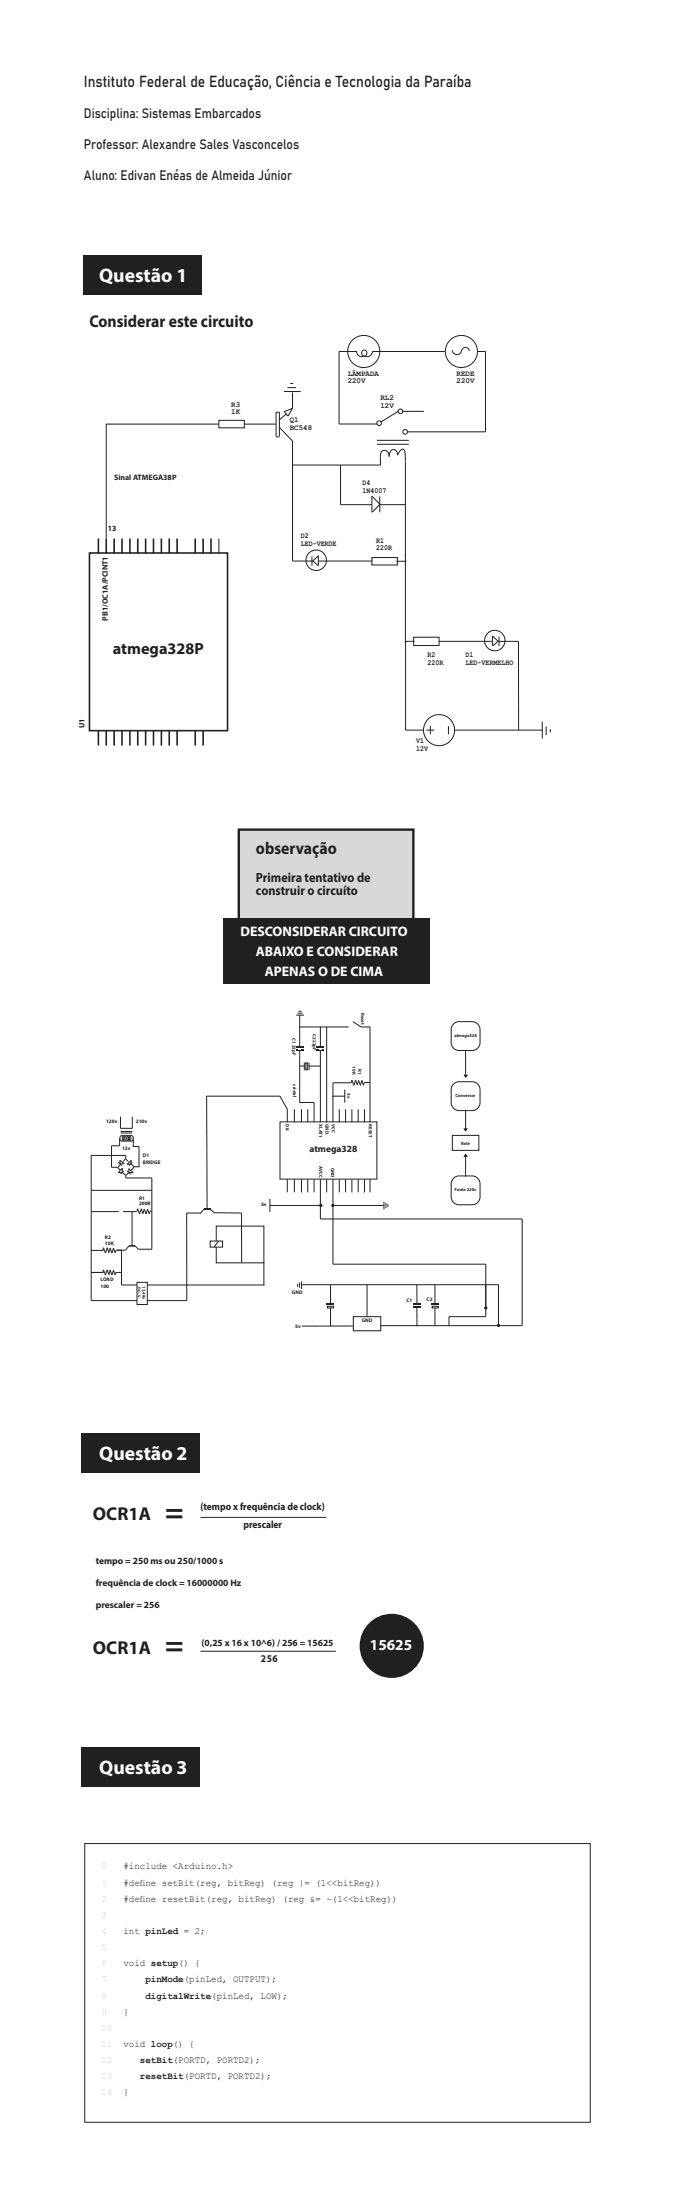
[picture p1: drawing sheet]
<svg xmlns="http://www.w3.org/2000/svg" width="314mm" height="986mm" viewBox="0 0 314 986" stroke-linecap="round" stroke-linejoin="round" font-family="sans-serif">
<!-- layer: Layer 1 -->
<path d="M207.6 505.6h2l-1.1 1.4z" fill="#000001"/>
<path d="M107 371.7h78.2v40.7h-78.2z" fill="#d7d9d8" stroke="#231f20" stroke-width="1.1" stroke-linecap="butt"/>
<g fill="none" stroke="#231f20" stroke-width=".45">
<path d="M132.7 454.8h3.4M133.3 453.9h2.3M133.7 453.1h1.3M134.3 454.8v39.2h6.4v8.8M158.1 457.7l3.7 2.4h4M134.1 460.1h22.1M134.3 477.6h1.9M136.3 476v3.5M137 476.2h.7v3.1h-.7zM138.3 477.6h5.3M138.4 476v3.5M143.5 460.1v42.7"/>
<path d="M146.3 460.1v42.7M165.7 460.1v42.7M128.7 497v5.8M131.9 497v5.8M135 497v5.8M137.9 497v5.8M148.7 491.1h5.7M152 497v5.8M154.4 488.2v5.8M154.8 497v5.8M157.2 485.1h-8v17.7M157.4 485.1l.2-1.2 .9 2.4 .8-2.4 .7 2.2 .6-2.1 .8 2.3 .7-2.3 .7 2.1"/>
<path d="M157.6 497v5.8M160.4 497v5.8M163.3 497v5.8M165.7 485h-2.4l-.5 1.3M58.3 509a1.2 1.2 0 0 1 1.5 .7 1.2 1.2 0 0 1-.7 1.5 1.26 1.26 0 0 1-1.2-.8 1.26 1.26 0 0 1 .4-1.4zM125.4 502.6h43.4v25.7h-43.4zM120.9 537.2v5.8M128.7 528.4v5.8M131.9 528.4v5.8M135 528.4v5.8M137.9 528.4v5.8M140.7 528.4v5.8"/>
<path d="M143.5 528.4v17.7h90.4M146.3 528.4v5.8M149.2 528.4v38M152 528.4v5.8M154.8 528.4v5.8M157.6 528.4v5.8M160.4 528.4v5.8M163.3 528.4v5.8M165.7 528.4v5.8M172 538.4v3.5M172.9 539v2.3M173.8 539.4v1.4"/>
<path d="M120.9 540.1h22.8M149.1 540.1h22.8"/>
</g>
<g fill="#231f20">
<circle cx="143.7" cy="540.1" r=".74"/>
<circle cx="149.1" cy="540.1" r=".74"/>
</g>
<path d="M128.7 497l-3.3-5.9h-32.8l.2 50M135.2 575.6h88.1M164.4 575.6v14.3M194.8 575.4v8.7M158.3 589.9h12.3v6.3h-12.3zM170.6 593.9h52.7M194.8 586v7.8" fill="none" stroke="#231f20" stroke-width=".45"/>
<g fill="#231f20">
<path d="M185.2 585.3h3.2v.7h-3.2z"/>
<path d="M185.2 583.8h3.2v.8h-3.2z"/>
<path d="M146.4 583.8h3.2v.8h-3.2z"/>
</g>
<path d="M146.7 585.3h2.7v.7h-2.7z" fill="none" stroke="#231f20" stroke-width=".45"/>
<path d="M193.3 583.8h3.2v.8h-3.2z" fill="#231f20"/>
<path d="M223.3 575.6v18.3M158.1 594.1h-22.9M193.6 585.3h2.7v.7h-2.7z" fill="none" stroke="#231f20" stroke-width=".45"/>
<circle cx="217.6" cy="586" r=".74" fill="#231f20"/>
<path d="M186.7 575.6l.1 8.6M217.6 575.6v14.3h-16.5v4.2M186.7 585.3l.1 8.8" fill="none" stroke="#231f20" stroke-width=".45"/>
<circle cx="223.3" cy="593.8" r=".74" fill="#231f20"/>
<path d="M233.9 546.1v47.8h-10.6M133.3 575.2v1.3M134.2 574.6v2.3M135.1 574.1v3.4M148.1 575.8v8M149.2 566.4h68.4M217.6 566.4v19.6M148.1 585.9v8.2" fill="none" stroke="#231f20" stroke-width=".45"/>
<path d="M91.4 541.1h2.7v.7h-2.7z" fill="#231f20"/>
<path d="M93.9 541.5l2 1.8M40.9 582.7h42.8" fill="none" stroke="#231f20" stroke-width=".45"/>
<path d="M61.4 574.5h4.6v10h-4.6z" fill="#fff" stroke="#231f20" stroke-width=".45"/>
<g fill="#231f20">
<path d="M132.7 470.1h3.3v.7h-3.3z"/>
<path d="M132.7 468.7h3.3v.7h-3.3z"/>
</g>
<path d="M133.6 469.5h1.2v.6h-1.2z" fill="#fff"/>
<g fill="#231f20">
<path d="M141.8 470.1h3.3v.7h-3.3z"/>
<path d="M141.8 468.7h3.3v.7h-3.3z"/>
</g>
<path d="M142.8 469.5h1.2v.6h-1.2z" fill="#fff"/>
<path d="M96.9 549.3h21.3v16.5h-21.3z" fill="none" stroke="#231f20" stroke-width=".45"/>
<path d="M94.1 556h5.6v2.8h-5.6z" fill="#fff" stroke="#231f20" stroke-width=".45"/>
<g fill="none" stroke="#231f20" stroke-width=".45">
<path d="M53.6 510v3.3h-3.6v9.7h2.6l1.3 1.3M53.7 519.8l1.9 1.6-1.9 .1zM54 500.3v5.2M54 506.9h5.3M54 507.6h5.3M54.1 509a1.2 1.2 0 0 1 1.5 .7 1.2 1.2 0 0 1-.7 1.5 1.26 1.26 0 0 1-1.3-.8 1.26 1.26 0 0 1 .5-1.4zM55.1 509a1.2 1.2 0 0 1 1.6 .7 1.2 1.2 0 0 1-.8 1.5 1.26 1.26 0 0 1-1.2-.8 1.26 1.26 0 0 1 .4-1.4zM56.1 519.3l-1 1.1M56.2 509a1.2 1.2 0 0 1 1.5 .7 1.2 1.2 0 0 1-.7 1.5 1.26 1.26 0 0 1-1.2-.8 1.26 1.26 0 0 1 .4-1.4zM57.2 509a1.2 1.2 0 0 1 1.6 .7 1.2 1.2 0 0 1-.7 1.5 1.26 1.26 0 0 1-1.3-.8 1.26 1.26 0 0 1 .4-1.4zM59.3 500.3v5.2h-5.3M59.5 513.6h2.8v9.1"/>
<path d="M59.7 510.4v3.2M40.9 533.3h27.1M53 520.6l1.7 1.8M53.9 521.6l-1.1 1.5M54.8 523.4v2h-1.8zM54.9 525.4l1.4 1.3M55.4 524.6l-1.4 1.4M56.3 526.7v1.1h11.7v31.9h-6.1l-1.4-1.5M56.9 524.6l1.6 1.5M56.9 521.6l1.9-1.8-.3 1.8zM57.5 520.3l-1.2-.9v-1.7h-15.4v65M57.6 525.4l-1.3 1.3"/>
<path d="M57.7 523.5v1.9h2l-2-1.8M58.8 521.6l1.3 1.1M59.3 520.7l-1.6 1.5M60.1 522.7l-1.3 1.6M60.1 522.7h2.4M40.9 542.8h12.3M55.1 542.8h6.1M57.8 558.2l-1.7 2-4.1-.1-.5 1.3M59.2 542.8v15M61.4 542.8l.2-1.2 .9 2.3 .8-2.3 .7 2.1 .6-2 .8 2.2 .7-2.2 .7 2M68 542.6h-.7l-.5 1.3M89.9 543.5h-6.3l.1 39.2"/>
<path d="M91.7 541.5l-2 2.2M95.9 543.3l12.3 .2v22.3M97.9 556l-2 2.8M40.9 570.1h5.4M40.9 560.2h5.4M46.1 570.1l.3-1.2 .9 2.4 .7-2.4 .8 2.2 .6-2.1 .7 2.3 .8-2.3 .6 2.1M46.1 560.2l.3-1.2 .9 2.4 .7-2.4 .8 2.2 .6-2 .7 2.2 .8-2.2 .6 2M52 570l-.5 1.3M52 570.1h2.4M54.4 560.2v15.5h7M66 575.7h52.4M118.2 565.8v10"/>
</g>
<path d="M57.8 558.2h2.7" fill="none" stroke="#231f20" stroke-width=".71" stroke-linecap="butt"/>
<g fill="#231f20">
<path d="M37.2 114.4h53.3v17.6h-53.3z"/>
<path d="M36.5 783h53.3v17.6h-53.3z"/>
<path d="M36.5 642.2h53.3v17.6h-53.3z"/>
</g>
<path d="M89.8 679.8h56.2M89.8 739.8h60.7" fill="none" stroke="#231f20" stroke-width=".45"/>
<circle cx="175.5" cy="737.4" r="14.4" fill="#231f20"/>
<path d="M38 826h226.4v124.8h-226.4z" fill="none" stroke="#231f20" stroke-width=".45"/>
<path d="M42.9 832.3h8.3v109.5h-8.3z" fill="#fff"/>
<g fill="none" stroke="#231f20" stroke-width=".45">
<path d="M159.6 157.3a2.3 2.3 0 0 0 3.3 2.2 2.57 2.57 0 0 0 4-2M159.6 157.5h-7.7v32.5h16.9M166.7 157.5h32.5M202.7 156.9a2.15 2.15 0 0 0 2.3 1.9 2.15 2.15 0 0 0 2-2.2 1.69 1.69 0 0 1 1.9-.9 1.69 1.69 0 0 1 1.3 1.6M213.9 157.5h3.6v36h-35M127.2 175.4h7.5M128.8 173.7h3.8M130 171.8h1.4M131 175.8v7.1M47.6 190v51.3M47.6 190h50.3M98 188.3h11.5v3.4h-11.5z"/>
<path d="M109.6 190h14.1M123.7 195.6v-10.9h1.4v10.9M123.7 195.7h1.4M125.1 191.5l5.9 6.1v53.8M127.3 184.4l3.7-1.5-2 3.5zM128.1 185.6l-3 2.5M168.8 197.3h14.3M168.8 199h14.3M178.4 184.3l-7.9 4.8M180.1 184.3h9.8M152.5 208.4v17.7h14.1M174.3 204.3a2.04 2.04 0 0 0-2-2.6 2.04 2.04 0 0 0-1.9 2.7v4h-39.4"/>
<path d="M178.1 203.9l1-1.8a1.24 1.24 0 0 1 1.7-.7 9.6 9.6 0 0 1 .8 5.2M178.2 203.9a1.94 1.94 0 0 0-.7-2 1.94 1.94 0 0 0-2.2-.1l-.9 1.6-.1 1.3M181.6 206.8l.1 120.3h8M166.6 229.5v-7.2l3.5 3.6-3.3 3.6M170.1 226.1h11.7M170.1 222.4v7.1M98 241.3v6.7M131.3 251.4h9l2.2 2M139.7 249.3v4.1M142.6 248.9v4.5M142.6 249l-2.5 2.4M142.6 251.4h24.2"/>
<path d="M166.6 249.8h11.4v3.3h-11.4zM182.1 251.4l-4.5 .1M181.7 287.3h4M185.3 285.5h11.4v3.7h-11.4zM196.5 287.3h24.2M220.7 284.9v4.5M220.7 285l2.5 2.3M220.8 289.4l2.2-2.1h9.3v39.8M223.6 285.2l-.1 4.2M191 327.1h3.5M192.8 325.3v3.7M200.9 325.3v3.7"/>
<path d="M203.7 327.1h39.4M242.9 323.4v7.5M244.7 325.5v3.8M246.5 326.7v1.4M203.1 458.8l1.8-1 6.6-.1a3.5 3.5 0 0 1 3.5 3.6v5.8a3.5 3.5 0 0 1-3.5 3.6h-5.9a3.5 3.5 0 0 1-3.5-3.6l.1-6.6zM208.6 470.7v10.8M203.1 485.7l1.8-1 6.6-.1a3.5 3.5 0 0 1 3.5 3.6v5.9a3.5 3.5 0 0 1-3.5 3.5h-5.9a3.5 3.5 0 0 1-3.5-3.5l.1-6.6zM208.6 497.5v8.8M202.6 508.7h11.9v6.7h-11.9zM208.6 518.3v8.8M203.1 527.9l1.8-1 6.6-.1a3.5 3.5 0 0 1 3.5 3.6v5.9a3.5 3.5 0 0 1-3.5 3.5h-5.9a3.5 3.5 0 0 1-3.5-3.5l.1-6.6z"/>
<circle cx="162.9" cy="157.5" r="7.2"/>
<circle cx="163.2" cy="158.3" r="1.28"/>
<circle cx="206.7" cy="157.5" r="7.2"/>
<circle cx="169.9" cy="189.6" r="1.04"/>
<circle cx="179.4" cy="184.3" r="1.04"/>
<circle cx="181.5" cy="193.5" r="1.04"/>
<circle cx="141.6" cy="251" r="4.6"/>
<circle cx="221.6" cy="287" r="4.6"/>
<circle cx="196.7" cy="327.1" r="7"/>
</g>
<g fill="none" stroke="#231f20" stroke-width=".71" stroke-linecap="butt">
<path d="M40.1 247.8h61.8v79.6h-61.8zM44.1 241.3v6.7M47.6 241.3v6.7M51.1 241.3v6.7M54.7 241.3v6.7M58.2 241.3v6.7M61.7 241.3v6.7M65.2 241.3v6.7M68.8 241.3v6.7M72.3 241.3v6.7M75.8 241.3v6.7M79.3 241.3v6.7"/>
<path d="M87.5 241.3v6.7M91 241.3v6.7M94.5 241.3v6.7M44.1 327.4v6.6M47.6 327.4v6.6M51.1 327.4v6.6M54.7 327.4v6.6M58.2 327.4v6.6M61.7 327.4v6.6M65.2 327.4v6.6M68.8 327.4v6.6M72.3 327.4v6.6"/>
<path d="M75.8 327.4v6.6M79.3 327.4v6.6M87.5 327.4v6.6M91 327.4v6.6"/>
</g>
<path d="M100 411.4h92.7v29.3h-92.7z" fill="#231f20"/>
<g fill="#000001">
<path d="M207.6 481.5h2.1l-1.1 1.4z"/>
<path d="M208.6 516.8l1 1.5h-2z"/>
</g>
<g font-size="13.9" fill="#231f20">
<text x="74" y="681.7">=</text>
<text x="74" y="741.7">=</text>
</g>
<g font-size="8.8" fill="#fff">
<text x="44.4" y="126.2">Questão 1</text>
<text x="44.4" y="654">Questão 2</text>
<text x="44.4" y="794.8">Questão 3</text>
</g>
<g font-size="8.3" fill="#231f20">
<text x="41.6" y="681.2">OCR1A</text>
<text x="41.6" y="741.1">OCR1A</text>
</g>
<g font-size="7.7" fill="#231f20">
<text x="40.1" y="146.3">Considerar este circuito</text>
<text x="114.7" y="382.6">observação</text>
</g>
<text font-size="7.2" fill="#231f20" x="50.5" y="293">atmega328P</text>
<text font-size="7.1" fill="#231f20" x="37.6" y="39.1">Instituto Federal de Educação, Ciência e Tecnologia da Paraíba</text>
<text font-size="6.8" fill="#fff" x="165.7" y="739.3">15625</text>
<g font-size="6.2" fill="#fff">
<text x="107.7" y="419.4">DESCONSIDERAR CIRCUITO</text>
<text x="114.6" y="428.4">ABAIXO E CONSIDERAR</text>
<text x="118.6" y="437.4">APENAS O DE CIMA</text>
</g>
<g font-size="6.1" fill="#231f20">
<text x="37.6" y="53">Disciplina: Sistemas Embarcados</text>
<text x="37.6" y="66.9">Professor: Alexandre Sales Vasconcelos</text>
<text x="37.6" y="80.8">Aluno: Edivan Enéas de Almeida Júnior</text>
</g>
<g font-size="6" fill="#231f20">
<text x="114.7" y="395">Primeira tentativo de</text>
<text x="114.7" y="401.2">construir o circuíto</text>
</g>
<g font-size="4.6" fill="#231f20">
<text x="89.8" y="676.4">(tempo x frequência de clock)</text>
<text x="109" y="684.7">prescaler</text>
<text x="116.9" y="744.7">256</text>
</g>
<g font-size="4.4" fill="#231f20">
<text x="55.3" y="837.5">#include &lt;Arduino.h&gt;</text>
<text x="55.3" y="844.8">#def</text>
<text x="62.7" y="844.8">ine setBit(reg, bitReg) (reg |= (1&lt;&lt;bitReg))</text>
<text x="55.3" y="852">#def</text>
<text x="62.7" y="852">ine resetBit(reg, bitReg) (reg &amp;= ~(1&lt;&lt;bitReg))</text>
<text x="55.3" y="866.5">int pinLed = 2;</text>
<text x="55.3" y="881">void setup() {</text>
<text x="65.1" y="888.2">pinMode(pinLed, OUTPUT);</text>
<text x="65.1" y="895.4">digitalWrite(pinLed, LOW);</text>
<text x="55.3" y="902.7">}</text>
<text x="55.3" y="917.1">void loop() {</text>
<text x="62.7" y="924.4">setBit(PORTD, PORTD2);</text>
<text x="62.7" y="931.6">resetBit(PORTD, PORTD2);</text>
<text x="55.3" y="938.8">}</text>
</g>
<g font-size="4.2" fill="#231f20">
<text x="138.7" y="516.1">atmega328</text>
<text x="42.9" y="700.6">tempo = 250 ms ou 250/1000 s</text>
<text x="42.9" y="710.4">frequência de clock = 16000000 Hz</text>
<text x="42.9" y="720.2">prescaler = 256</text>
<text x="90.3" y="737.4">(0,25 x 16 x 10^6) / 256 = 15625</text>
</g>
<g font-size="3.5" fill="#231f20">
<text x="155.8" y="168.3">LÂMPADA</text>
<text x="155.8" y="171.8">220V</text>
<text x="204.6" y="168.3">REDE</text>
<text x="204.6" y="171.8">220V</text>
<text x="170.4" y="179.4">RL2</text>
<text x="103.6" y="182.2">R3</text>
<text x="103.6" y="185.7">1K</text>
<text x="170.4" y="182.9">12V</text>
<text x="129.8" y="189.1">Q1</text>
<text x="129.8" y="192.6">BC548</text>
<text x="51.1" y="214.8">Sinal ATMEGA38P</text>
<text x="162.4" y="217.5">D4</text>
<text x="162.4" y="221">1N4007</text>
<text x="48.3" y="238.1">13</text>
<text x="134.7" y="241.1">D2</text>
<text x="134.7" y="244.6">LED-VERDE</text>
<text x="168.5" y="243.1">R1</text>
<text x="168.5" y="246.6">220R</text>
<text x="48.3" y="278" transform="rotate(-90 48.3 278)">PB1/OC1A/PCINT1</text>
<text x="191.5" y="294.4">R2</text>
<text x="191.5" y="297.9">220R</text>
<text x="208.5" y="294.4">D1</text>
<text x="208.5" y="297.9">LED-VERMELHO</text>
<text x="37.8" y="326.4" transform="rotate(-90 37.8 326.4)">U1</text>
<text x="186.4" y="333">V1</text>
<text x="186.4" y="336.5">12V</text>
</g>
<g font-size="2.3" fill="#231f20">
<text x="47.5" y="503.4">120v</text>
<text x="60.9" y="503.4">210v</text>
<text x="54.7" y="515.5">12v</text>
<text x="64" y="518.5">D1</text>
<text x="64" y="521.3">BRIDGE</text>
<text x="62.3" y="537.7">R1</text>
<text x="62.3" y="539.8">200R</text>
<text x="116.9" y="540.1">5v</text>
<text x="47" y="555.2">R2</text>
<text x="47" y="558">10K</text>
<text x="45" y="574.1">LOAD</text>
<text x="45" y="576.9">100</text>
<text x="130.8" y="579.8">GND</text>
<text x="182.1" y="583.2">C1</text>
<text x="191.1" y="583">C2</text>
<text x="162.1" y="592.3">GND</text>
<text x="132.2" y="594.8">5v</text>
</g>
<g font-size="2.1" fill="#231f20">
<text x="161.8" y="453.7" transform="rotate(90 161.8 453.7)">Reset</text>
<text x="131" y="465.1" transform="rotate(90 131 465.1)">C1 22pF</text>
<text x="140.1" y="463.2" transform="rotate(90 140.1 463.2)">C2 22pF</text>
<text x="157.9" y="477.8" transform="rotate(90 157.9 477.8)">10K</text>
<text x="160.4" y="479" transform="rotate(90 160.4 479)">R1</text>
<text x="131.3" y="485.8" transform="rotate(90 131.3 485.8)">cristal</text>
<text x="155.5" y="489.7" transform="rotate(90 155.5 489.7)">5v</text>
<text x="128" y="503.7" transform="rotate(90 128 503.7)">D8</text>
<text x="143" y="503.7" transform="rotate(90 143 503.7)">XLAT1</text>
<text x="145.8" y="503.7" transform="rotate(90 145.8 503.7)">GND</text>
<text x="148.6" y="503.7" transform="rotate(90 148.6 503.7)">VCC</text>
<text x="165.2" y="503.7" transform="rotate(90 165.2 503.7)">RESET</text>
<text x="143" y="522.6" transform="rotate(90 143 522.6)">AVCC</text>
<text x="148.4" y="523.1" transform="rotate(90 148.4 523.1)">GND</text>
</g>
<g font-size="2" fill="#231f20">
<text x="203.5" y="464.7">atmega328</text>
<text x="204" y="491.6">Conversor</text>
<text x="206.6" y="512.8">Relé</text>
<text x="203.6" y="533.8">Fonte 220v</text>
</g>
<text font-size="1.9" fill="#231f20" x="63.8" y="576.3" transform="rotate(90 63.8 576.3)">12.48v</text>
<text font-size="1.8" fill="#231f20" x="61.8" y="576.6" transform="rotate(90 61.8 576.6)">DC~V</text>
</svg>
